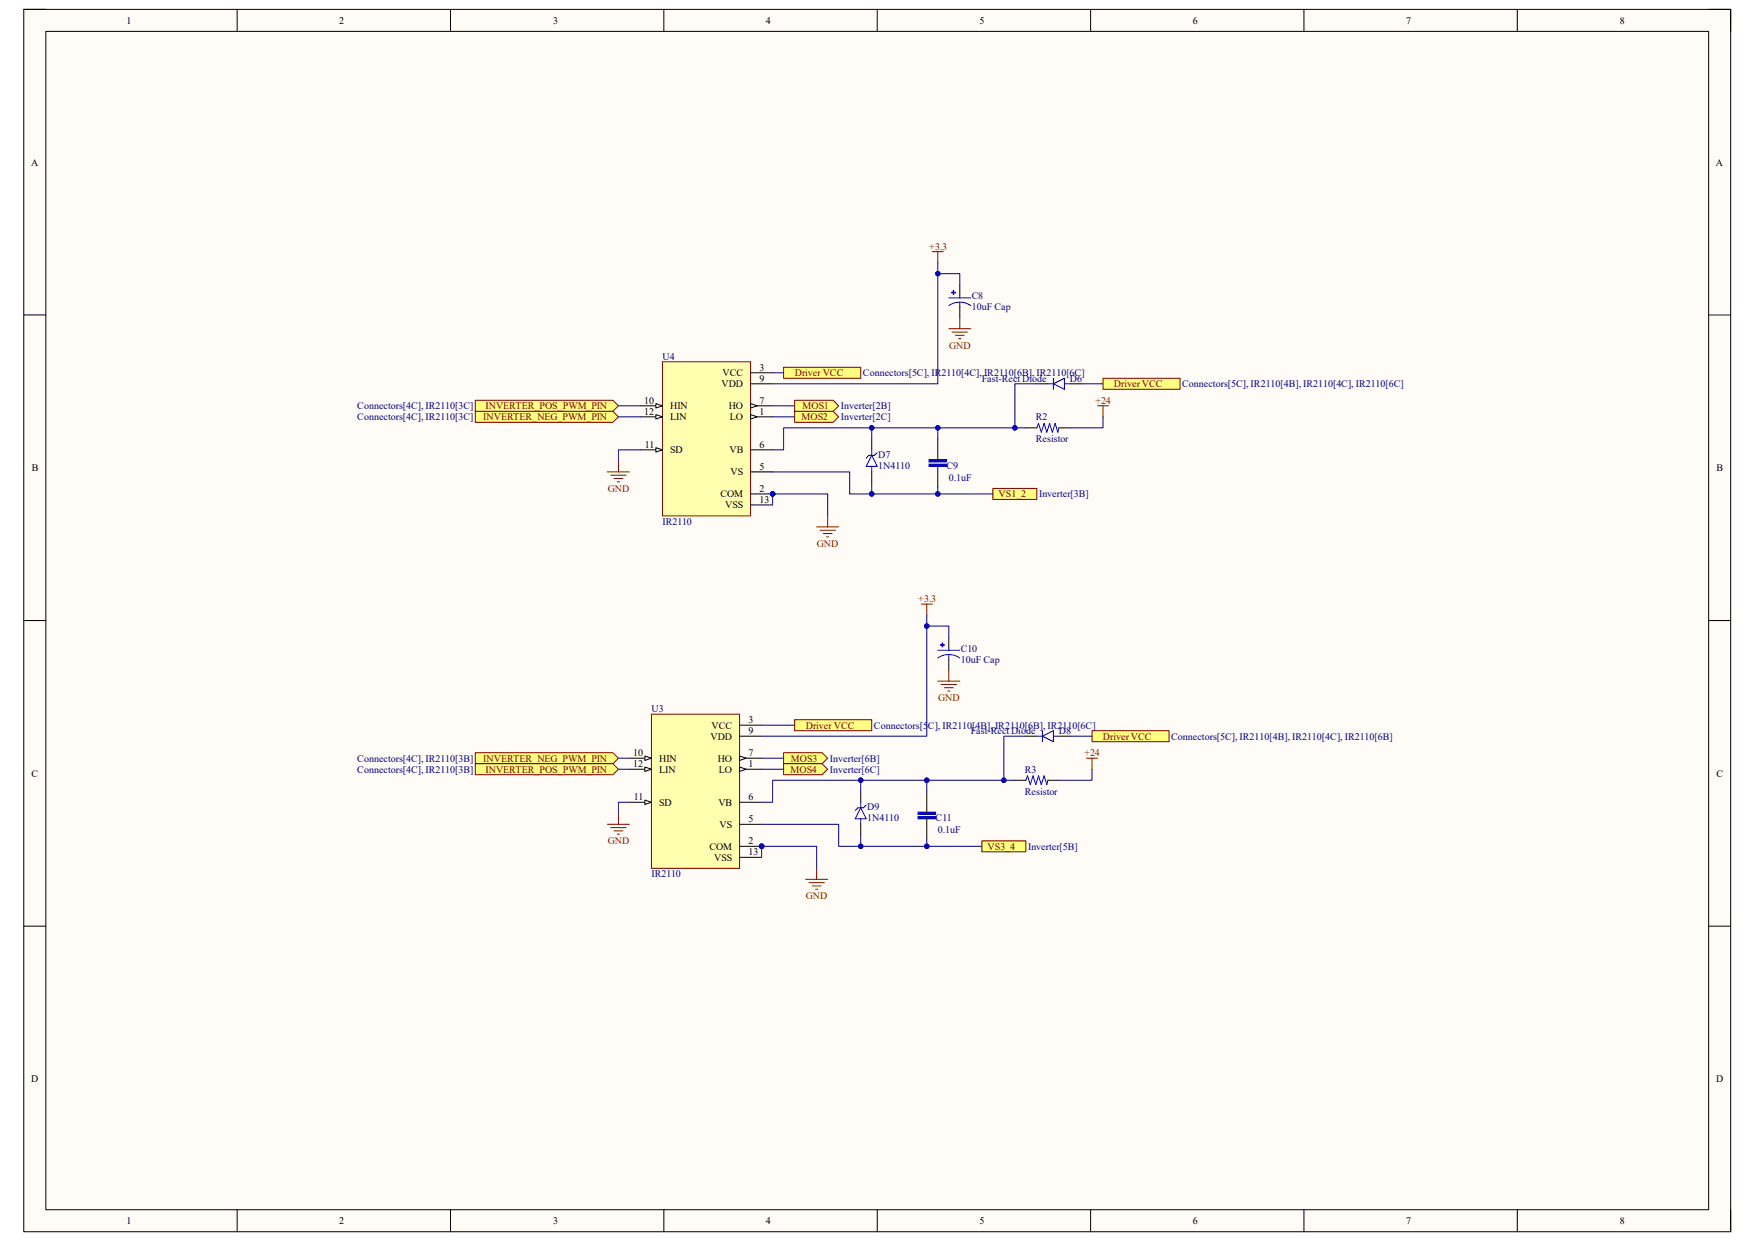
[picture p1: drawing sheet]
<svg xmlns="http://www.w3.org/2000/svg" width="297mm" height="210mm" viewBox="0 0 297 210" stroke-linecap="round" stroke-linejoin="round" font-family="sans-serif">
<path d="M4 1.6h288.9v206.8h-288.9z" fill-rule="evenodd" fill="#fffcf8"/>
<path d="M4 1.6h288.9v206.8h-288.9z" fill="none" stroke="#000" stroke-width=".17"/>
<path d="M7.8 5.3h281.4v199.4h-281.4z" fill-rule="evenodd" fill="#fffcf8"/>
<g fill="none" stroke="#000" stroke-width=".17">
<path d="M4 1.6h3.7M7.8 5.3h281.4v199.4h-281.4zM40.1 1.6v3.7M76.2 1.6v3.7M112.3 1.6v3.7M148.5 1.6v3.7M184.6 1.6v3.7M220.7 1.6v3.7M256.8 1.6v3.7M289.2 1.6h3.7v3.7M4 53.3h3.7M289.2 53.3h3.7"/>
<path d="M4 105h3.8M289.2 105h3.7M4 156.7h3.8M289.2 156.7h3.7M40.1 204.7v3.7M76.2 204.7v3.7M112.4 204.7v3.7M148.5 204.7v3.7M184.6 204.7v3.7M220.7 204.7v3.7M256.8 204.7v3.7M292.9 204.7v3.7"/>
</g>
<circle cx="130.8" cy="83.6" r=".37" fill="#000080"/>
<circle cx="130.8" cy="83.6" r=".37" fill="none" stroke="#000080" stroke-width=".17"/>
<path d="M112.1 61.2h14.9v26.1h-14.9z" fill-rule="evenodd" fill="#ffffb0"/>
<path d="M112.1 61.2h14.9v26.1h-14.9z" fill="none" stroke="#800000" stroke-width=".17"/>
<path d="M108.4 68.7h3.7" fill="none" stroke="#000" stroke-width=".17"/>
<path d="M111 68.3l1.1 .4-1.1 .4z" fill="#f8fcff"/>
<path d="M108.4 70.5h3.7M111 68.3l1.1 .4-1.1 .4z" fill="none" stroke="#000" stroke-width=".17"/>
<path d="M111 70.2l1.1 .3-1.1 .4z" fill="#f8fcff"/>
<path d="M108.4 76.1h3.7M111 70.2l1.1 .3-1.1 .4z" fill="none" stroke="#000" stroke-width=".17"/>
<path d="M111 75.8l1.1 .3-1.1 .4z" fill="#f8fcff"/>
<path d="M111 75.8l1.1 .3-1.1 .4zM127 63.1h3.8M127 64.9h3.8M127 68.7h3.8" fill="none" stroke="#000" stroke-width=".17"/>
<path d="M127 68.3l1.1 .4-1.1 .4z" fill="#f8fcff"/>
<path d="M127 68.3l1.1 .4-1.1 .4zM127 70.5h3.8" fill="none" stroke="#000" stroke-width=".17"/>
<path d="M127 70.2l1.1 .3-1.1 .4z" fill="#f8fcff"/>
<path d="M127 70.2l1.1 .3-1.1 .4zM127 76.1h3.8M127 79.9h3.8M127 83.6h3.8" fill="none" stroke="#000" stroke-width=".17"/>
<circle cx="130.8" cy="83.6" r=".37" fill="#000080"/>
<circle cx="130.8" cy="83.6" r=".37" fill="none" stroke="#000080" stroke-width=".17"/>
<path d="M127 85.4h3.8" fill="none" stroke="#000" stroke-width=".17"/>
<path d="M157.8 42.6h1.8M158.7 42.6v1.8M138.2 89.2h3.7M138.8 89.7h2.6M139.3 90.3h1.5M139.9 90.9h.4M140.1 87.3v1.9" fill="none" stroke="#800000" stroke-width=".17"/>
<path d="M161.3 49.2h.1v.6h-.1z" fill-rule="evenodd" fill="#00f"/>
<path d="M161.3 49.2h.1v.6h-.1z" fill="none" stroke="#00f" stroke-width=".17"/>
<path d="M161 49.5h.7v.1h-.7z" fill-rule="evenodd" fill="#00f"/>
<g fill="none" stroke="#00f" stroke-width=".17">
<path d="M160.6 51.7a3.2 3.2 0 0 1 3.7 0M160.6 50.4h3.7M161 49.5h.7v.1h-.7zM162.4 50v.4M162.4 51.2v.7M147.5 77.1l1 1.8h-1.9zM147.5 76.1v1M147.5 78.9v1M148.5 76.6l-.5 .5h-.9l-.5 .4M157.2 78.6h3v.3h-3zM157.2 77.8h3v.4h-3zM175.5 72.4l.3-.7 .4 1.5 .5-1.5 .5 1.5 .4-1.5 .5 1.5 .5-1.5 .4 1.5 .2-.8"/>
<path d="M177.3 64.9h1M178.3 64.9l1.8-.9v1.9zM178.3 64v1.9M180.1 64.9h1"/>
</g>
<path d="M162.4 48.2v1.8M162.4 51.9v1.9M147.5 74.3v1.8M147.5 79.9v1.8M158.7 74.3v3.7M158.7 78.7v3.8M173.6 72.4h1.9M175.5 64.9h1.8M179.2 72.4h1.9M181.1 64.9h1.8" fill="none" stroke="#000" stroke-width=".17"/>
<g fill="none" stroke="#800000" stroke-width=".17">
<path d="M160.6 55.6h3.7M161.1 56.2h2.6M161.7 56.7h1.5M162.2 57.3h.4M162.4 53.8v1.8M102.8 79.9h3.7M104.7 78v1.9M185.7 68.7h1.9M186.7 68.7v1.8M103.4 80.4h2.6M103.9 81h1.5M104.5 81.5h.3"/>
<path d="M155.9 102.2h1.9M156.8 102.2v1.9M136.3 148.8h3.8M136.9 149.4h2.6M137.5 149.9h1.5M138 150.5h.4M138.2 146.9v1.9"/>
</g>
<path d="M157.2 78.7h3M157.2 78h3" fill="none" stroke="#00f" stroke-width=".38"/>
<path d="M159.4 108.8h.1v.7h-.1z" fill-rule="evenodd" fill="#00f"/>
<path d="M159.4 108.8h.1v.7h-.1z" fill="none" stroke="#00f" stroke-width=".17"/>
<path d="M159.2 109.1h.6v.1h-.6z" fill-rule="evenodd" fill="#00f"/>
<g fill="none" stroke="#00f" stroke-width=".17">
<path d="M158.7 111.4a3.2 3.2 0 0 1 3.7 0M158.7 110.1h3.7M159.2 109.1h.6v.1h-.6zM160.6 109.7v.4M160.6 110.8v.7M145.7 136.7l.9 1.9h-1.9zM145.7 135.8v.9M145.7 138.6v.9M146.6 136.2l-.5 .5h-.9l-.5 .5M155.4 138.2h2.9v.4h-2.9zM155.4 137.4h2.9v.4h-2.9zM173.6 132l.3-.7 .5 1.5 .4-1.5 .5 1.5 .5-1.5 .4 1.5 .5-1.5 .5 1.5 .1-.8"/>
<path d="M175.5 124.6h.9M176.4 124.6l1.9-.9v1.8zM176.4 123.7v1.8M178.3 124.6h.9"/>
</g>
<path d="M160.6 107.8v1.9M160.6 111.5v1.9M145.7 133.9v1.9M145.7 139.5v1.9M156.8 133.9v3.7M156.8 138.4v3.7M171.8 132h1.8M173.6 124.6h1.9M177.3 132h1.9M179.2 124.6h1.9" fill="none" stroke="#000" stroke-width=".17"/>
<path d="M158.7 115.3h3.7M159.3 115.8h2.6M159.8 116.4h1.5M160.4 116.9h.4M160.6 113.4v1.9M102.8 139.5h3.7M104.7 137.6v1.9M183.9 128.3h1.8M184.8 128.3v1.9M103.4 140.1h2.6M103.9 140.6h1.5M104.5 141.2h.3" fill="none" stroke="#800000" stroke-width=".17"/>
<path d="M155.4 138.4h2.9M155.4 137.6h2.9" fill="none" stroke="#00f" stroke-width=".38"/>
<path d="M134.5 67.7h6.5l.9 1-.9 .9h-6.5z" fill-rule="evenodd" fill="#ffff80"/>
<path d="M134.5 67.7h6.5l.9 1-.9 .9h-6.5z" fill="none" stroke="#800000" stroke-width=".17"/>
<path d="M134.5 69.6h6.5l.9 .9-.9 1h-6.5z" fill-rule="evenodd" fill="#ffff80"/>
<path d="M134.5 69.6h6.5l.9 .9-.9 1h-6.5z" fill="none" stroke="#800000" stroke-width=".17"/>
<path d="M132.6 127.4h6.5l1 .9-1 .9h-6.5z" fill-rule="evenodd" fill="#ffff80"/>
<path d="M132.6 127.4h6.5l1 .9-1 .9h-6.5z" fill="none" stroke="#800000" stroke-width=".17"/>
<path d="M132.6 129.2h6.5l1 1-1 .9h-6.5z" fill-rule="evenodd" fill="#ffff80"/>
<path d="M132.6 129.2h6.5l1 1-1 .9h-6.5z" fill="none" stroke="#800000" stroke-width=".17"/>
<path d="M80.4 67.7h23.3l1 1-1 .9h-23.3z" fill-rule="evenodd" fill="#ffff80"/>
<path d="M80.4 67.7h23.3l1 1-1 .9h-23.3z" fill="none" stroke="#800000" stroke-width=".17"/>
<path d="M80.4 127.4h23.3l1 .9-1 .9h-23.3z" fill-rule="evenodd" fill="#ffff80"/>
<path d="M80.4 127.4h23.3l1 .9-1 .9h-23.3z" fill="none" stroke="#800000" stroke-width=".17"/>
<path d="M80.4 129.2h23.3l1 1-1 .9h-23.3z" fill-rule="evenodd" fill="#ffff80"/>
<path d="M80.4 129.2h23.3l1 1-1 .9h-23.3z" fill="none" stroke="#800000" stroke-width=".17"/>
<path d="M80.4 69.6h23.3l1 .9-1 1h-23.3z" fill-rule="evenodd" fill="#ffff80"/>
<path d="M80.4 69.6h23.3l1 .9-1 1h-23.3z" fill="none" stroke="#800000" stroke-width=".17"/>
<path d="M168 82.7h7.5v1.8h-7.5z" fill-rule="evenodd" fill="#ffff80"/>
<path d="M168 82.7h7.5v1.8h-7.5z" fill="none" stroke="#800000" stroke-width=".17"/>
<path d="M166.2 142.3h7.4v1.9h-7.4z" fill-rule="evenodd" fill="#ffff80"/>
<path d="M166.2 142.3h7.4v1.9h-7.4z" fill="none" stroke="#800000" stroke-width=".17"/>
<circle cx="128.9" cy="143.2" r=".37" fill="#000080"/>
<circle cx="128.9" cy="143.2" r=".37" fill="none" stroke="#000080" stroke-width=".17"/>
<path d="M110.3 120.9h14.9v26h-14.9z" fill-rule="evenodd" fill="#ffffb0"/>
<path d="M110.3 120.9h14.9v26h-14.9z" fill="none" stroke="#800000" stroke-width=".17"/>
<path d="M106.5 128.3h3.8" fill="none" stroke="#000" stroke-width=".17"/>
<path d="M109.1 127.9l1.2 .4-1.2 .4z" fill="#f8fcff"/>
<path d="M106.5 130.2h3.8M109.1 127.9l1.2 .4-1.2 .4z" fill="none" stroke="#000" stroke-width=".17"/>
<path d="M109.1 129.8l1.2 .4-1.2 .4z" fill="#f8fcff"/>
<path d="M106.5 135.8h3.8M109.1 129.8l1.2 .4-1.2 .4z" fill="none" stroke="#000" stroke-width=".17"/>
<path d="M109.1 135.4l1.2 .4-1.2 .3z" fill="#f8fcff"/>
<path d="M109.1 135.4l1.2 .4-1.2 .3zM125.2 122.7h3.7M125.2 124.6h3.7M125.2 128.3h3.7" fill="none" stroke="#000" stroke-width=".17"/>
<path d="M125.2 127.9l1.1 .4-1.1 .4z" fill="#f8fcff"/>
<path d="M125.2 127.9l1.1 .4-1.1 .4zM125.2 130.2h3.7" fill="none" stroke="#000" stroke-width=".17"/>
<path d="M125.2 129.8l1.1 .4-1.1 .4z" fill="#f8fcff"/>
<path d="M125.2 129.8l1.1 .4-1.1 .4zM125.2 135.8h3.7M125.2 139.5h3.7M125.2 143.2h3.7" fill="none" stroke="#000" stroke-width=".17"/>
<circle cx="128.9" cy="143.2" r=".37" fill="#000080"/>
<g fill="none" stroke="#000080" stroke-width=".17">
<path d="M130.8 83.6h9.3v3.7"/>
<circle cx="128.9" cy="143.2" r=".37"/>
</g>
<path d="M125.2 145.1h3.7" fill="none" stroke="#000" stroke-width=".17"/>
<circle cx="130.8" cy="83.6" r=".37" fill="#000080"/>
<g fill="none" stroke="#000080" stroke-width=".17">
<path d="M130.8 83.6v1.8"/>
<circle cx="130.8" cy="83.6" r=".37"/>
</g>
<circle cx="130.8" cy="83.6" r=".37" fill="#000080"/>
<g fill="none" stroke="#000080" stroke-width=".17">
<path d="M158.7 46.3h3.7v1.9"/>
<circle cx="130.8" cy="83.6" r=".37"/>
</g>
<circle cx="158.7" cy="46.3" r=".37" fill="#000080"/>
<g fill="none" stroke="#000080" stroke-width=".17">
<path d="M108.4 76.1h-3.7v1.9M147.5 81.7v1.9h11.2v-1.1"/>
<circle cx="158.7" cy="46.3" r=".37"/>
</g>
<circle cx="158.7" cy="83.6" r=".37" fill="#000080"/>
<circle cx="158.7" cy="83.6" r=".37" fill="none" stroke="#000080" stroke-width=".17"/>
<circle cx="147.5" cy="83.6" r=".37" fill="#000080"/>
<g fill="none" stroke="#000080" stroke-width=".17">
<path d="M147.5 74.3v-1.9h11.2v1.9"/>
<circle cx="147.5" cy="83.6" r=".37"/>
</g>
<circle cx="147.5" cy="72.4" r=".37" fill="#000080"/>
<circle cx="147.5" cy="72.4" r=".37" fill="none" stroke="#000080" stroke-width=".17"/>
<circle cx="158.7" cy="72.4" r=".37" fill="#000080"/>
<g fill="none" stroke="#000080" stroke-width=".17">
<path d="M147.5 72.4h-14.9v3.7h-1.8"/>
<circle cx="158.7" cy="72.4" r=".37"/>
</g>
<circle cx="147.5" cy="72.4" r=".37" fill="#000080"/>
<g fill="none" stroke="#000080" stroke-width=".17">
<path d="M130.8 79.9h13v3.7h3.7"/>
<circle cx="147.5" cy="72.4" r=".37"/>
</g>
<circle cx="147.5" cy="83.6" r=".37" fill="#000080"/>
<g fill="none" stroke="#000080" stroke-width=".17">
<path d="M186.7 70.5v1.9h-5.6M158.7 83.6h9.3"/>
<circle cx="147.5" cy="83.6" r=".37"/>
</g>
<circle cx="158.7" cy="83.6" r=".37" fill="#000080"/>
<g fill="none" stroke="#000080" stroke-width=".17">
<path d="M175.5 64.9h-3.7v7.5"/>
<circle cx="158.7" cy="83.6" r=".37"/>
</g>
<circle cx="171.8" cy="72.4" r=".37" fill="#000080"/>
<g fill="none" stroke="#000080" stroke-width=".17">
<path d="M128.9 143.2h9.3v3.7"/>
<circle cx="171.8" cy="72.4" r=".37"/>
</g>
<circle cx="128.9" cy="143.2" r=".37" fill="#000080"/>
<g fill="none" stroke="#000080" stroke-width=".17">
<path d="M128.9 143.2v1.9"/>
<circle cx="128.9" cy="143.2" r=".37"/>
</g>
<circle cx="128.9" cy="143.2" r=".37" fill="#000080"/>
<g fill="none" stroke="#000080" stroke-width=".17">
<path d="M156.8 105.9h3.8v1.9"/>
<circle cx="128.9" cy="143.2" r=".37"/>
</g>
<circle cx="156.8" cy="105.9" r=".37" fill="#000080"/>
<g fill="none" stroke="#000080" stroke-width=".17">
<path d="M106.5 135.8h-1.8v1.8M145.7 141.4v1.8h11.1v-1.1"/>
<circle cx="156.8" cy="105.9" r=".37"/>
</g>
<circle cx="156.8" cy="143.2" r=".37" fill="#000080"/>
<circle cx="156.8" cy="143.2" r=".37" fill="none" stroke="#000080" stroke-width=".17"/>
<circle cx="145.7" cy="143.2" r=".37" fill="#000080"/>
<g fill="none" stroke="#000080" stroke-width=".17">
<path d="M145.7 133.9v-1.9h11.1v1.9"/>
<circle cx="145.7" cy="143.2" r=".37"/>
</g>
<circle cx="145.7" cy="132" r=".37" fill="#000080"/>
<circle cx="145.7" cy="132" r=".37" fill="none" stroke="#000080" stroke-width=".17"/>
<circle cx="156.8" cy="132" r=".37" fill="#000080"/>
<g fill="none" stroke="#000080" stroke-width=".17">
<path d="M145.7 132h-14.9v3.8h-1.9"/>
<circle cx="156.8" cy="132" r=".37"/>
</g>
<circle cx="145.7" cy="132" r=".37" fill="#000080"/>
<g fill="none" stroke="#000080" stroke-width=".17">
<path d="M128.9 139.5h13v3.7h3.8"/>
<circle cx="145.7" cy="132" r=".37"/>
</g>
<circle cx="145.7" cy="143.2" r=".37" fill="#000080"/>
<g fill="none" stroke="#000080" stroke-width=".17">
<path d="M184.8 130.2v1.8h-5.6M156.8 143.2h9.4"/>
<circle cx="145.7" cy="143.2" r=".37"/>
</g>
<circle cx="156.8" cy="143.2" r=".37" fill="#000080"/>
<g fill="none" stroke="#000080" stroke-width=".17">
<path d="M173.6 124.6h-3.7v7.4"/>
<circle cx="156.8" cy="143.2" r=".37"/>
</g>
<circle cx="169.9" cy="132" r=".37" fill="#000080"/>
<g fill="none" stroke="#000080" stroke-width=".17">
<path d="M104.7 68.7h3.7M104.7 70.5h3.7M130.8 68.7h3.7M130.8 70.5h3.7M104.7 128.3h1.8M104.7 130.2h1.8M128.9 128.3h3.7M128.9 130.2h3.7"/>
<circle cx="169.9" cy="132" r=".37"/>
</g>
<path d="M186.7 64h13v1.9h-13z" fill-rule="evenodd" fill="#ffff80"/>
<path d="M186.7 64h13v1.9h-13z" fill="none" stroke="#800000" stroke-width=".17"/>
<path d="M132.6 62.2h13.1v1.8h-13.1z" fill-rule="evenodd" fill="#ffff80"/>
<path d="M132.6 62.2h13.1v1.8h-13.1z" fill="none" stroke="#800000" stroke-width=".17"/>
<path d="M130.8 63.1h1.8M182.9 64.9h3.8" fill="none" stroke="#000080" stroke-width=".17"/>
<path d="M184.8 123.7h13v1.8h-13z" fill-rule="evenodd" fill="#ffff80"/>
<path d="M184.8 123.7h13v1.8h-13z" fill="none" stroke="#800000" stroke-width=".17"/>
<path d="M181.1 124.6h3.7" fill="none" stroke="#000080" stroke-width=".17"/>
<path d="M134.5 121.8h13v1.9h-13z" fill-rule="evenodd" fill="#ffff80"/>
<path d="M134.5 121.8h13v1.9h-13z" fill="none" stroke="#800000" stroke-width=".17"/>
<path d="M156.8 104.1v20.5h-27.9M128.9 122.7h5.6" fill="none" stroke="#000080" stroke-width=".17"/>
<circle cx="156.8" cy="105.9" r=".37" fill="#000080"/>
<g fill="none" stroke="#000080" stroke-width=".17">
<path d="M158.7 44.4v20.5h-27.9"/>
<circle cx="156.8" cy="105.9" r=".37"/>
</g>
<circle cx="158.7" cy="46.3" r=".37" fill="#000080"/>
<g fill="none" stroke="#000080" stroke-width=".17">
<path d="M156.8 132h15"/>
<circle cx="158.7" cy="46.3" r=".37"/>
</g>
<circle cx="169.9" cy="132" r=".37" fill="#000080"/>
<circle cx="169.9" cy="132" r=".37" fill="none" stroke="#000080" stroke-width=".17"/>
<circle cx="156.8" cy="132" r=".37" fill="#000080"/>
<g fill="none" stroke="#000080" stroke-width=".17">
<path d="M158.7 72.4h14.9"/>
<circle cx="156.8" cy="132" r=".37"/>
</g>
<circle cx="171.8" cy="72.4" r=".37" fill="#000080"/>
<circle cx="171.8" cy="72.4" r=".37" fill="none" stroke="#000080" stroke-width=".17"/>
<circle cx="158.7" cy="72.4" r=".37" fill="#000080"/>
<circle cx="158.7" cy="72.4" r=".37" fill="none" stroke="#000080" stroke-width=".17"/>
<g font-size="1.7">
<text x="21.4" y="4">1</text>
<text x="57.4" y="4">2</text>
<text x="93.6" y="4">3</text>
<text x="129.6" y="4">4</text>
<text x="165.8" y="4">5</text>
<text x="201.8" y="4">6</text>
<text x="238" y="4">7</text>
<text x="274.1" y="4">8</text>
<text x="5.3" y="28">A</text>
<text x="290.4" y="28">A</text>
<text x="122.1" y="65.5">VDD</text>
<text x="122.3" y="63.7">VCC</text>
<text x="128.5" y="62.7">3</text>
<text x="128.5" y="64.6">9</text>
<text x="109" y="68.3">10</text>
<text x="109" y="70.2">12</text>
<text x="113.4" y="69.3">HIN</text>
<text x="113.4" y="71.1">LIN</text>
<text x="123.4" y="69.3">HO</text>
<text x="123.5" y="71.1">LO</text>
<text x="128.5" y="68.3">7</text>
<text x="128.5" y="70.2">1</text>
<text x="109.1" y="75.8">11</text>
<text x="113.4" y="76.7">SD</text>
<text x="123.5" y="76.7">VB</text>
<text x="128.5" y="75.8">6</text>
<text x="5.4" y="79.8">B</text>
<text x="123.7" y="80.4">VS</text>
<text x="128.5" y="79.5">5</text>
<text x="128.5" y="83.2">2</text>
<text x="290.5" y="79.8">B</text>
<text x="121.9" y="84.2">COM</text>
<text x="122.7" y="86">VSS</text>
<text x="128.5" y="85.1">13</text>
<text x="120.3" y="125.2">VDD</text>
<text x="120.4" y="123.3">VCC</text>
<text x="126.7" y="122.4">3</text>
<text x="126.7" y="124.2">9</text>
<text x="5.3" y="131.4">C</text>
<text x="107.1" y="128">10</text>
<text x="107.1" y="129.8">12</text>
<text x="111.5" y="128.9">HIN</text>
<text x="111.5" y="130.8">LIN</text>
<text x="121.5" y="128.9">HO</text>
<text x="121.7" y="130.8">LO</text>
<text x="126.7" y="128">7</text>
<text x="126.7" y="129.8">1</text>
<text x="290.5" y="131.4">C</text>
<text x="107.3" y="135.4">11</text>
<text x="111.5" y="136.4">SD</text>
<text x="121.6" y="136.4">VB</text>
<text x="126.7" y="135.4">6</text>
<text x="120.1" y="143.8">COM</text>
<text x="121.8" y="140.1">VS</text>
<text x="126.7" y="139.1">5</text>
<text x="126.7" y="142.9">2</text>
<text x="120.9" y="145.7">VSS</text>
<text x="126.7" y="144.7">13</text>
<text x="5.3" y="183.2">D</text>
<text x="290.4" y="183.2">D</text>
<text x="21.4" y="207.2">1</text>
<text x="57.4" y="207.2">2</text>
<text x="93.6" y="207.2">3</text>
<text x="129.6" y="207.2">4</text>
<text x="165.8" y="207.2">5</text>
<text x="201.8" y="207.2">6</text>
<text x="238" y="207.2">7</text>
<text x="274.1" y="207.2">8</text>
</g>
<g font-size="1.7" fill="#800000">
<text x="157.3" y="42.2">+3.3</text>
<text x="160.7" y="59">GND</text>
<text x="134.5" y="63.7">Driver VCC</text>
<text x="188.5" y="65.5">Driver VCC</text>
<text x="81.8" y="71.1">INVERTER_NEG_PWM_PIN</text>
<text x="82.2" y="69.3">INVERTER_POS_PWM_PIN</text>
<text x="135.6" y="71.1">MOS2</text>
<text x="135.8" y="69.3">MOS1</text>
<text x="185.4" y="68.3">+24</text>
<text x="102.9" y="83.2">GND</text>
<text x="169" y="84.2">VS1_2</text>
<text x="138.3" y="92.5">GND</text>
<text x="155.4" y="101.9">+3.3</text>
<text x="158.8" y="118.7">GND</text>
<text x="136.4" y="123.3">Driver VCC</text>
<text x="186.6" y="125.2">Driver VCC</text>
<text x="81.8" y="128.9">INVERTER_NEG_PWM_PIN</text>
<text x="82.2" y="130.8">INVERTER_POS_PWM_PIN</text>
<text x="133.8" y="130.8">MOS4</text>
<text x="133.9" y="128.9">MOS3</text>
<text x="183.5" y="128">+24</text>
<text x="102.9" y="142.9">GND</text>
<text x="167.1" y="143.8">VS3_4</text>
<text x="136.4" y="152.2">GND</text>
</g>
<g font-size="1.7" fill="#000080">
<text x="164.5" y="50.7">C8</text>
<text x="164.5" y="52.5">10uF Cap</text>
<text x="112.1" y="60.9">U4</text>
<text x="146" y="63.7">Connectors[5C], IR2110[4C], IR2110[6B], IR2110[6C]</text>
<text x="166.2" y="64.6">Fast-Rect Diode</text>
<text x="181.1" y="64.6">D6</text>
<text x="200.1" y="65.5">Connectors[5C], IR2110[4B], IR2110[4C], IR2110[6C]</text>
<text x="60.5" y="69.3">Connectors[4C], IR2110[3C]</text>
<text x="60.5" y="71.1">Connectors[4C], IR2110[3C]</text>
<text x="142.3" y="69.3">Inverter[2B]</text>
<text x="142.3" y="71.1">Inverter[2C]</text>
<text x="175.3" y="71.1">R2</text>
<text x="148.6" y="77.5">D7</text>
<text x="175.3" y="74.8">Resistor</text>
<text x="148.6" y="79.3">1N4110</text>
<text x="160.2" y="79.3">C9</text>
<text x="160.6" y="81.4">0.1uF</text>
<text x="112.1" y="88.8">IR2110</text>
<text x="175.9" y="84.2">Inverter[3B]</text>
<text x="162.6" y="110.3">C10</text>
<text x="162.6" y="112.2">10uF Cap</text>
<text x="110.2" y="120.5">U3</text>
<text x="147.9" y="123.3">Connectors[5C], IR2110[4B], IR2110[6B], IR2110[6C]</text>
<text x="164.3" y="124.2">Fast-Rect Diode</text>
<text x="179.2" y="124.2">D8</text>
<text x="198.2" y="125.2">Connectors[5C], IR2110[4B], IR2110[4C], IR2110[6B]</text>
<text x="60.5" y="128.9">Connectors[4C], IR2110[3B]</text>
<text x="60.5" y="130.8">Connectors[4C], IR2110[3B]</text>
<text x="140.5" y="128.9">Inverter[6B]</text>
<text x="140.5" y="130.8">Inverter[6C]</text>
<text x="173.4" y="130.8">R3</text>
<text x="146.8" y="137.1">D9</text>
<text x="173.4" y="134.5">Resistor</text>
<text x="146.8" y="138.9">1N4110</text>
<text x="158.3" y="138.9">C11</text>
<text x="158.7" y="141">0.1uF</text>
<text x="174" y="143.8">Inverter[5B]</text>
<text x="110.2" y="148.5">IR2110</text>
</g>
</svg>
